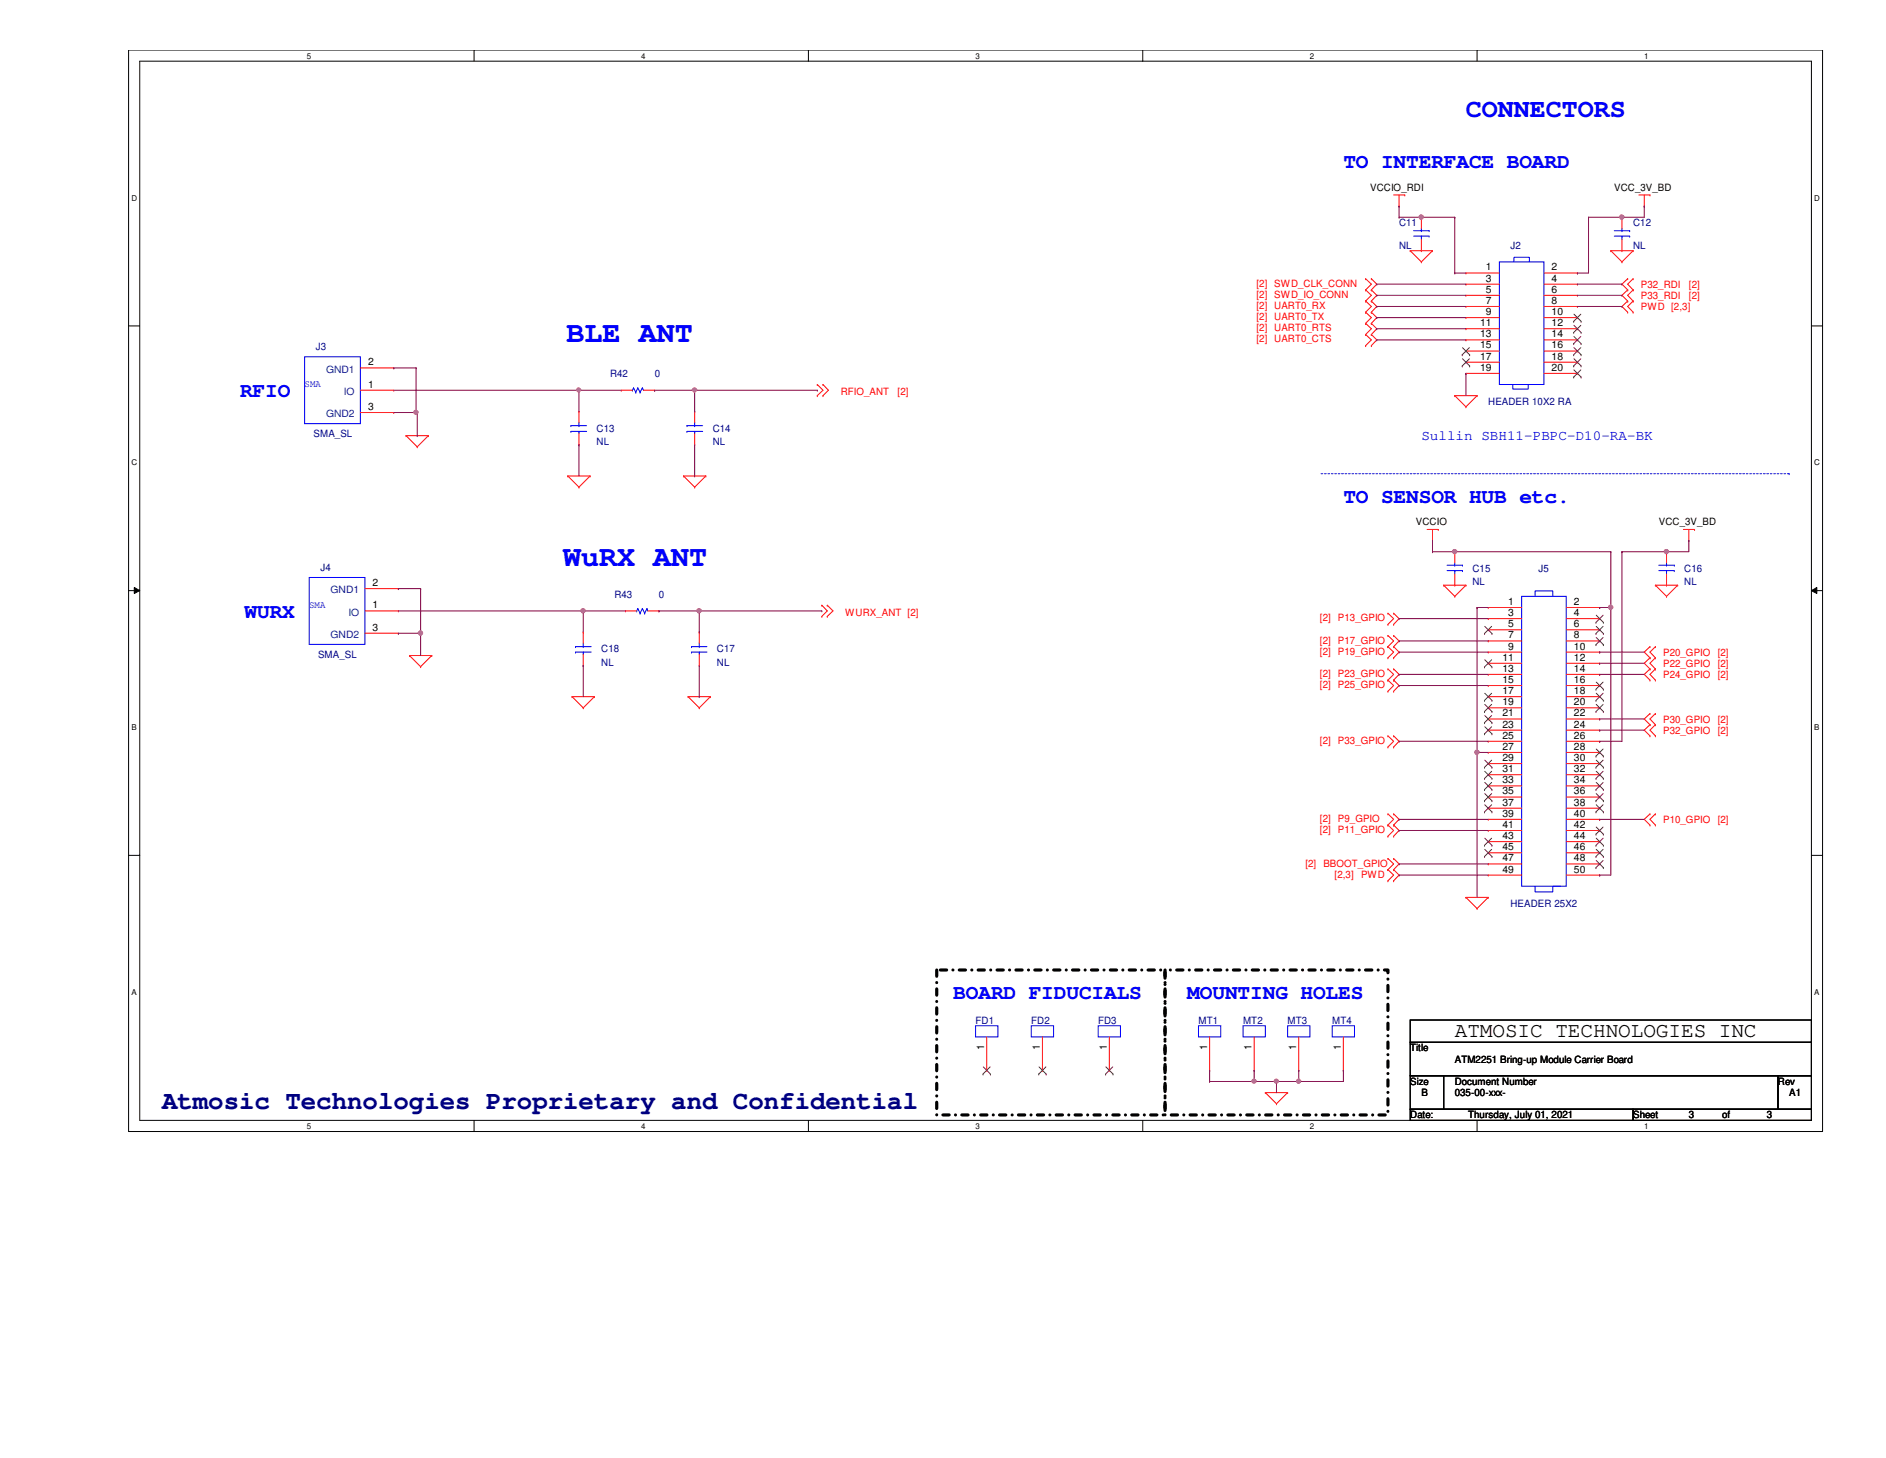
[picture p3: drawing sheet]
<svg xmlns="http://www.w3.org/2000/svg" width="279mm" height="216mm" viewBox="0 0 279 216" stroke-linecap="round" stroke-linejoin="round" font-family="sans-serif">
<path d="M19.1 7.4h250.9v160.2h-250.9zM20.7 9.1h247.7v156.8h-247.7z" fill="none" stroke="#000" stroke-width=".15"/>
<g fill="#fff">
<path d="M45.5 7.6h.6v1.3h-.6z"/>
<path d="M45.5 166.1h.6v1.3h-.6z"/>
</g>
<path d="M70.2 7.4v1.7M70.2 165.9v1.7" fill="none" stroke="#000" stroke-width=".15"/>
<g fill="#fff">
<path d="M95 7.6h.6v1.3h-.6z"/>
<path d="M95 166.1h.6v1.3h-.6z"/>
</g>
<path d="M119.8 7.4v1.7M119.8 165.9v1.7" fill="none" stroke="#000" stroke-width=".15"/>
<g fill="#fff">
<path d="M144.5 7.6h.6v1.3h-.6z"/>
<path d="M144.5 166.1h.6v1.3h-.6z"/>
</g>
<path d="M169.3 7.4v1.7M169.3 165.9v1.7" fill="none" stroke="#000" stroke-width=".15"/>
<g fill="#fff">
<path d="M194.1 7.6h.5v1.3h-.5z"/>
<path d="M194.1 166.1h.5v1.3h-.5z"/>
</g>
<path d="M218.8 7.4v1.7M218.8 165.9v1.7" fill="none" stroke="#000" stroke-width=".15"/>
<g fill="#fff">
<path d="M243.6 7.6h.6v1.3h-.6z"/>
<path d="M243.6 166.1h.6v1.3h-.6z"/>
<path d="M19.5 28.7h.8v1.3h-.8z"/>
<path d="M268.8 28.7h.8v1.3h-.8z"/>
<path d="M19.5 67.9h.8v1.3h-.8z"/>
<path d="M268.8 67.9h.8v1.3h-.8z"/>
</g>
<path d="M19.1 48.3h1.6M268.4 48.3h1.6" fill="none" stroke="#000" stroke-width=".15"/>
<g fill="#fff">
<path d="M19.5 107.1h.7v1.3h-.7z"/>
<path d="M268.8 107.1h.7v1.3h-.7z"/>
</g>
<path d="M19.1 87.5h1.6M19.9 87l.8 .5-.8 .4zM268.4 87.5l.8-.5v.9zM268.4 87.5h1.6" fill="none" stroke="#000" stroke-width=".15"/>
<path d="M19.9 87l.8 .5-.8 .4zM268.4 87.5l.8-.5v.9z" fill="#000"/>
<g fill="#fff">
<path d="M19.5 146.3h.7v1.3h-.7z"/>
<path d="M268.8 146.3h.7v1.3h-.7z"/>
</g>
<path d="M19.1 126.7h1.6M268.4 126.7h1.6M208.9 151h59.5v3.3h-59.5zM208.9 154.3h59.5v5h-59.5zM208.9 159.3h5v5h-5zM213.9 159.3h49.5v5h-49.5zM263.4 159.3h5v5h-5zM208.9 164.3h33v1.6h-33zM241.9 164.3h26.5v1.6h-26.5z" fill="none" stroke="#000" stroke-width=".15"/>
<path d="M195.7 70.1h69.3M265 70.1h.1" fill="none" stroke="#00f" stroke-width=".15" stroke-dasharray=".3 .3"/>
<path d="M138.8 143.6h33.8v21.5h-33.8zM172.6 143.6h33v21.5h-33z" fill="none" stroke="#000" stroke-width=".47" stroke-dasharray=".9 .9 0 .9"/>
<g fill="none" stroke="#f00" stroke-width=".15">
<path d="M206.5 28.9h1.6M207.3 30.5h.1M207.3 28.9v1.6M208.1 28.9h.1M208.9 37.1h.1M208.9 37.1h3.3M208.9 37.1l1.7 1.7M210.6 38.8h.1M210.6 32.2h.1M210.6 37.1h.1M210.6 32.2v1.6M210.6 35.5v1.6"/>
<path d="M212.2 37.1h.1M212.2 37.1l-1.6 1.7M238.6 37.1h.1M238.6 37.1h3.3M238.6 37.1l1.7 1.7M240.3 38.8h.1M240.3 32.2h.1M240.3 37.1h.1M240.3 32.2v1.6M240.3 35.5v1.6M241.9 37.1h.1M241.9 37.1l-1.6 1.7"/>
<path d="M242.8 28.9h1.6M243.6 30.5h.1M243.6 28.9v1.6M244.4 28.9h.1M53.4 57.8h4.9M53.4 54.5h4.9M58.3 57.8h.1M58.3 54.5h.1M92 57.8h.1M92 57.8h1.7M95.3 57.8h1.7M97 57.8h.1"/>
<path d="M121.1 56.9h.1M121.1 58.6h.1M121.1 56.9l.8 .9-.8 .8M121.9 56.9h.1M121.9 58.6h.1M121.9 56.9l.8 .9-.8 .8M202.3 41.3h.1M202.3 42.9h.1M202.3 44.6h.1M202.3 46.2h.1M202.3 47.9h.1M202.3 49.5h.1"/>
<path d="M202.3 51.2h.1M202.3 41.3l.9 .8-.9 .8M202.3 42.9l.9 .8-.9 .9M202.3 44.6l.9 .8-.9 .8M202.3 46.2l.9 .8-.9 .9M202.3 47.9l.9 .8-.9 .8M202.3 49.5l.9 .8-.9 .9M203.2 42.9h.1M203.2 41.3h.1M203.2 44.6h.1M203.2 46.2h.1M203.2 47.9h.1"/>
<path d="M203.2 49.5h.1M203.2 51.2h.1M203.2 46.2l.8 .8-.8 .9M203.2 41.3l.8 .8-.8 .8M203.2 42.9l.8 .8-.8 .9M203.2 44.6l.8 .8-.8 .8M203.2 47.9l.8 .8-.8 .8M203.2 49.5l.8 .8-.8 .9M215.5 58.6h.1M215.5 58.6h3.3M215.5 58.6l1.7 1.6M217.2 40.4h.1"/>
<path d="M217.2 42.1h.1M217.2 43.7h.1M217.2 45.4h.1M217.2 47h.1M217.2 48.7h.1M217.2 50.3h.1M217.2 52h.1M217.2 53.6h.1M217.2 55.3h.1M217.2 40.4h4.9M217.2 42.1h4.9M217.2 43.7h4.9"/>
<path d="M217.2 45.4h4.9M217.2 47h4.9M217.2 48.7h4.9M217.2 50.3h4.9M217.2 52h4.9M217.2 53.6h4.9M217.2 55.3h4.9M218.8 58.6h.1M218.8 58.6l-1.6 1.6M228.7 40.4h5M228.7 42.1h5M228.7 43.7h5"/>
<path d="M228.7 45.4h5M228.7 47h5M228.7 48.7h5M228.7 50.3h5M228.7 52h5M228.7 53.6h5M228.7 55.3h5M233.7 40.4h.1M233.7 42.1h.1M233.7 43.7h.1M233.7 45.4h.1M233.7 47h.1"/>
<path d="M233.7 48.7h.1M233.7 50.3h.1M233.7 52h.1M233.7 53.6h.1M233.7 55.3h.1M241.1 44.6h.1M241.1 46.2h.1M241.1 42.9h.1M241.1 41.3h.1M241.1 44.6l-.8 .8 .8 .8M241.1 42.9l-.8 .8 .8 .9M241.1 41.3l-.8 .8 .8 .8"/>
<path d="M241.9 46.2h.1M241.9 44.6h.1M241.9 42.9h.1M241.9 41.3h.1M241.9 44.6l-.8 .8 .8 .8M241.9 42.9l-.8 .8 .8 .9M241.9 41.3l-.8 .8 .8 .8M53.4 61.1h4.9M58.3 61.1h.1M60.2 64.5h.1M60.2 64.5h3.3M60.2 64.5l1.6 1.7"/>
<path d="M61.8 66.2h.1M63.5 64.5h.1M63.5 64.5l-1.7 1.7M84.1 70.5h.1M84.1 70.5h3.3M84.1 70.5l1.7 1.6M85.8 72.1h.1M85.8 65.9h.1M85.8 60.9h.1M85.8 60.9v1.7M85.8 64.2v1.7M87.4 70.5h.1"/>
<path d="M87.4 70.5l-1.6 1.6M101.3 70.5h.1M101.3 70.5h3.3M101.3 70.5l1.6 1.6M102.9 72.1h.1M102.9 65.9h.1M102.9 60.9h.1M102.9 60.9v1.7M102.9 64.2v1.7M104.6 70.5h.1M104.6 70.5l-1.7 1.6M211.4 78.4h1.7"/>
<path d="M212.2 78.4v1.7M213.1 78.4h.1M217.2 60.2h.1M249.4 78.4h1.6M250.2 78.4v1.7M251 78.4h.1M54.1 90.5h4.9M54.1 87.2h4.9M54.1 93.8h4.9M59 90.5h.1M59 87.2h.1M59 93.8h.1"/>
<path d="M60.7 97.1h.1M60.7 97.1h3.3M60.7 97.1l1.6 1.6M62.3 98.7h.1M64 97.1h.1M64 97.1l-1.7 1.6M86.4 98.6h.1M86.4 93.6h.1M86.4 93.6v1.6M86.4 96.9v1.7M92.7 90.5h.1M92.7 90.5h1.6"/>
<path d="M96 90.5h1.6M97.6 90.5h.1M103.6 98.6h.1M103.6 93.6h.1M103.6 93.6v1.6M103.6 96.9v1.7M121.8 89.6h.1M121.8 91.3h.1M121.8 89.6l.8 .9-.8 .8M122.6 89.6h.1M122.6 91.3h.1M122.6 89.6l.8 .9-.8 .8"/>
<path d="M205.6 95.8h.1M205.6 97.4h.1M205.6 94.1h.1M205.6 90.8h.1M205.6 92.5h.1M205.6 99.1h.1M205.6 95.8l.9 .8-.9 .8M205.6 94.1l.9 .8-.9 .9M205.6 90.8l.9 .8-.9 .9M205.6 99.1l.9 .8-.9 .8M206.5 97.4h.1M206.5 95.8h.1"/>
<path d="M206.5 94.1h.1M206.5 92.5h.1M206.5 90.8h.1M206.5 99.1h.1M206.5 95.8l.8 .8-.8 .8M206.5 94.1l.8 .8-.8 .9M206.5 90.8l.8 .8-.8 .9M206.5 99.1l.8 .8-.8 .8M212.2 80.1h.1M213.9 86.7h.1M213.9 86.7h3.3M213.9 86.7l1.6 1.6"/>
<path d="M215.5 88.3h.1M215.5 81.7h.1M215.5 86.7h.1M215.5 81.7v1.7M215.5 85v1.7M217.2 86.7h.1M217.2 86.7l-1.7 1.6M220.5 90h.1M220.5 91.6h.1M220.5 93.3h.1M220.5 94.9h.1M220.5 96.6h.1"/>
<path d="M220.5 98.2h.1M220.5 99.9h.1M220.5 90h4.9M220.5 91.6h4.9M220.5 93.3h4.9M220.5 94.9h4.9M220.5 96.6h4.9M220.5 98.2h4.9M220.5 99.9h4.9M232 90h5M232 91.6h5M232 93.3h5"/>
<path d="M232 94.9h5M232 96.6h5M232 98.2h5M232 99.9h5M237 90h.1M237 91.6h.1M237 93.3h.1M237 94.9h.1M237 96.6h.1M237 98.2h.1M237 99.9h.1M244.4 99.1h.1"/>
<path d="M244.4 97.4h.1M244.4 95.8h.1M244.4 99.1l-.8 .8 .8 .8M244.4 97.4l-.8 .8 .8 .9M244.4 95.8l-.8 .8 .8 .8M245.2 86.7h.1M245.2 99.1h.1M245.2 97.4h.1M245.2 95.8h.1M245.2 86.7h3.3M245.2 86.7l1.7 1.6M245.2 99.1l-.8 .8 .8 .8"/>
<path d="M245.2 97.4l-.8 .8 .8 .9M245.2 95.8l-.8 .8 .8 .8M246.9 88.3h.1M246.9 81.7h.1M246.9 86.7h.1M246.9 81.7v1.7M246.9 85v1.7M248.5 86.7h.1M248.5 86.7l-1.6 1.6M250.2 80.1h.1M84.8 103.2h.1M84.8 103.2h3.3"/>
<path d="M84.8 103.2l1.6 1.6M86.4 104.8h.1M88.1 103.2h.1M88.1 103.2l-1.7 1.6M101.9 103.2h.1M101.9 103.2h3.3M101.9 103.2l1.7 1.6M103.6 104.8h.1M105.2 103.2h.1M105.2 103.2l-1.6 1.6M205.6 109h.1M205.6 110.6h.1"/>
<path d="M205.6 100.7h.1M205.6 102.4h.1M205.6 109l.9 .8-.9 .8M205.6 100.7l.9 .8-.9 .9M206.5 110.6h.1M206.5 109h.1M206.5 102.4h.1M206.5 100.7h.1M206.5 109l.8 .8-.8 .8M206.5 100.7l.8 .8-.8 .9M220.5 101.5h.1M220.5 103.2h.1"/>
<path d="M220.5 104.8h.1M220.5 106.5h.1M220.5 108.1h.1M220.5 109.8h.1M220.5 111.4h.1M220.5 113.1h.1M220.5 114.7h.1M220.5 116.4h.1M220.5 118h.1M220.5 119.7h.1M220.5 103.2h4.9M220.5 101.5h4.9"/>
<path d="M220.5 104.8h4.9M220.5 106.5h4.9M220.5 108.1h4.9M220.5 109.8h4.9M220.5 111.4h4.9M220.5 113.1h4.9M220.5 114.7h4.9M220.5 116.4h4.9M220.5 118h4.9M220.5 119.7h4.9M232 103.2h5M232 101.5h5"/>
<path d="M232 104.8h5M232 106.5h5M232 108.1h5M232 109.8h5M232 111.4h5M232 113.1h5M232 114.7h5M232 116.4h5M232 118h5M232 119.7h5M237 101.5h.1M237 103.2h.1"/>
<path d="M237 104.8h.1M237 106.5h.1M237 108.1h.1M237 109.8h.1M237 111.4h.1M237 113.1h.1M237 114.7h.1M237 116.4h.1M237 118h.1M237 119.7h.1M244.4 107.3h.1M244.4 109h.1"/>
<path d="M244.4 105.7h.1M244.4 100.7h.1M244.4 107.3l-.8 .8 .8 .9M244.4 105.7l-.8 .8 .8 .8M245.2 109h.1M245.2 107.3h.1M245.2 105.7h.1M245.2 100.7h.1M245.2 107.3l-.8 .8 .8 .9M245.2 105.7l-.8 .8 .8 .8M205.6 128.8h.1M205.6 130.4h.1"/>
<path d="M205.6 127.1h.1M205.6 122.2h.1M205.6 123.8h.1M205.6 120.5h.1M205.6 128.8l.9 .8-.9 .8M205.6 127.1l.9 .8-.9 .9M205.6 122.2l.9 .8-.9 .8M205.6 120.5l.9 .8-.9 .9M206.5 130.4h.1M206.5 128.8h.1M206.5 127.1h.1M206.5 123.8h.1"/>
<path d="M206.5 122.2h.1M206.5 120.5h.1M206.5 122.2l.8 .8-.8 .8M206.5 128.8l.8 .8-.8 .8M206.5 127.1l.8 .8-.8 .9M206.5 120.5l.8 .8-.8 .9M217.2 132.9h.1M217.2 132.9h3.3M217.2 132.9l1.6 1.6M218.8 134.5h.1M220.5 132.9h.1M220.5 121.3h.1"/>
<path d="M220.5 123h.1M220.5 124.6h.1M220.5 126.3h.1M220.5 127.9h.1M220.5 129.6h.1M220.5 132.9l-1.7 1.6M220.5 121.3h4.9M220.5 123h4.9M220.5 124.6h4.9M220.5 126.3h4.9M220.5 127.9h4.9M220.5 129.6h4.9"/>
<path d="M232 121.3h5M232 123h5M232 124.6h5M232 126.3h5M232 127.9h5M232 129.6h5M237 121.3h.1M237 123h.1M237 124.6h.1M237 126.3h.1M237 127.9h.1M237 129.6h.1"/>
<path d="M244.4 120.5h.1M244.4 122.2h.1M244.4 120.5l-.8 .8 .8 .9M245.2 122.2h.1M245.2 120.5h.1M245.2 120.5l-.8 .8 .8 .9M146.2 158.5h.1M146.2 153.5v5M154.4 158.5h.1M154.4 153.5v5M164.3 158.5h.1M164.3 153.5v5"/>
<path d="M179.2 158.5h.1M179.2 153.5v5M185.8 158.5h.1M185.8 153.5v5M192.4 158.5h.1M192.4 153.5v5M199 158.5h.1M199 153.5v5M187.5 161.8h.1M187.5 161.8h3.3M187.5 161.8l1.6 1.6M189.1 163.4h.1"/>
<path d="M190.8 161.8h.1M190.8 161.8l-1.7 1.6"/>
</g>
<g fill="none" stroke="#00f" stroke-width=".15">
<path d="M209.4 35h2.3M209.4 34.2h2.3M210.6 34.2h.1M210.6 35h.1M210.6 33.8v.4M210.6 35v.5M211.7 35h.1M211.7 34.2h.1M222.1 38.8h6.6v18.1h-6.6zM224.3 38.8v-.7h2.3v.7M239.1 35h2.3M239.1 34.2h2.3"/>
<path d="M240.3 34.2h.1M240.3 35h.1M240.3 33.8v.4M240.3 35v.5M241.4 35h.1M241.4 34.2h.1M45.1 52.8h8.3v9.9h-8.3zM93.7 57.8h.1M93.9 57.4h.1M93.9 57.4l.3 .7M93.9 57.4l-.2 .4M94.2 58.1h.1"/>
<path d="M94.5 57.4h.1M94.5 57.4l.3 .7M94.5 57.4l-.3 .7M94.8 58.1h.1M95.2 57.4h.1M95.2 57.4l.1 .4M95.2 57.4l-.4 .7M224.1 56.9v.7h2.3v-.7M84.6 63h.1M84.6 63.9h.1M84.6 63h2.3M84.6 63.9h2.3"/>
<path d="M85.8 63.9h.1M85.8 63h.1M85.8 62.6v.4M85.8 63.9v.3M101.8 63h.1M101.8 63.9h.1M101.8 63h2.3M101.8 63.9h2.3M102.9 63.9h.1M102.9 63h.1M102.9 62.6v.4M102.9 63.9v.3"/>
<path d="M45.8 85.5h8.3v9.9h-8.3zM85.3 95.8h.1M85.3 96.6h.1M85.3 95.8h2.3M85.3 96.6h2.3M86.4 96.6h.1M86.4 95.8h.1M86.4 95.2v.6M86.4 96.6v.3M94.3 90.5h.1M94.5 90.1h.1M94.5 90.1l.3 .7"/>
<path d="M94.5 90.1l-.2 .4M94.8 90.8h.1M95.2 90.1h.1M95.2 90.1l.3 .7M95.2 90.1l-.4 .7M95.5 90.8h.1M95.8 90.1h.1M95.8 90.1l.2 .4M95.8 90.1l-.3 .7M102.4 95.8h.1M102.4 96.6h.1M102.4 95.8h2.3"/>
<path d="M102.4 96.6h2.3M103.6 96.6h.1M103.6 95.8h.1M103.6 95.2v.6M103.6 96.6v.3M214.4 84.5h2.3M214.4 83.7h2.3M215.5 83.7h.1M215.5 84.5h.1M215.5 83.4v.3M215.5 84.5v.5M216.7 84.5h.1"/>
<path d="M216.7 83.7h.1M225.4 88.3h6.6v42.9h-6.6zM227.4 88.3v-.8h2.6v.8M245.7 84.5h2.3M245.7 83.7h2.3M246.9 83.7h.1M246.9 84.5h.1M246.9 83.4v.3M246.9 84.5v.5M248 84.5h.1M248 83.7h.1M227.4 131.2v.9h2.6v-.9h1.2"/>
<path d="M144.5 151.9h3.3v1.6h-3.3zM152.8 151.9h3.3v1.6h-3.3zM162.7 151.9h3.3v1.6h-3.3zM177.5 151.9h3.3v1.6h-3.3zM184.2 151.9h3.3v1.6h-3.3zM190.8 151.9h3.3v1.6h-3.3zM197.4 151.9h3.3v1.6h-3.3z"/>
</g>
<g fill="none" stroke="#804000" stroke-width=".15">
<path d="M216.6 52.5h.1M216.6 54.2h.1M216.7 51.5l1 1M216.7 53.1l1 1.1M217.7 51.5l-1.1 1M217.7 53.1l-1.1 1.1M217.7 52.5h.1M217.7 54.2h.1M233.1 47.6h.1M233.1 49.2h.1M233.1 50.9h.1M233.1 52.5h.1"/>
<path d="M233.1 54.2h.1M233.1 55.8h.1M233.2 46.5l1 1.1M233.2 48.2l1 1M233.2 49.8l1 1.1M233.2 51.5l1 1M233.2 53.1l1 1.1M233.2 54.8l1 1M234.2 46.5l-1.1 1.1M234.2 48.2l-1.1 1M234.2 49.8l-1.1 1.1M234.2 51.5l-1.1 1"/>
<path d="M234.2 53.1l-1.1 1.1M234.2 54.8l-1.1 1M234.2 47.6h.1M234.2 49.2h.1M234.2 50.9h.1M234.2 52.5h.1M234.2 54.2h.1M234.2 55.8h.1M219.9 93.8h.1M219.9 98.8h.1M220 92.8l1 1M220 97.7l1 1.1"/>
<path d="M221 92.8l-1.1 1M221 97.7l-1.1 1.1M221 93.8h.1M221 98.8h.1M236.4 92.2h.1M236.4 93.8h.1M236.4 95.5h.1M236.5 91.1l1 1.1M236.5 92.8l1 1M236.5 94.4l1 1.1M237.5 91.1l-1.1 1.1M237.5 92.8l-1.1 1"/>
<path d="M237.5 94.4l-1.1 1.1M237.5 92.2h.1M237.5 93.8h.1M237.5 95.5h.1M219.9 103.7h.1M219.9 105.4h.1M219.9 107h.1M219.9 108.7h.1M219.9 113.6h.1M219.9 115.3h.1M219.9 116.9h.1M219.9 118.6h.1"/>
<path d="M220 102.7l1 1M220 104.3l1 1.1M220 106l1 1M220 107.6l1 1.1M220 112.6l1 1M220 114.2l1 1.1M220 115.9l1 1M220 117.5l1 1.1M220 119.2l1 1M221 107.6l-1.1 1.1M221 117.5l-1.1 1.1M221 119.2l-1.1 1"/>
<path d="M221 102.7l-1.1 1M221 104.3l-1.1 1.1M221 106l-1.1 1M221 112.6l-1.1 1M221 114.2l-1.1 1.1M221 115.9l-1.1 1M221 103.7h.1M221 105.4h.1M221 107h.1M221 108.7h.1M221 113.6h.1M221 115.3h.1"/>
<path d="M221 116.9h.1M221 118.6h.1M236.4 102.1h.1M236.4 103.7h.1M236.4 105.4h.1M236.4 112h.1M236.4 113.6h.1M236.4 115.3h.1M236.4 116.9h.1M236.4 118.6h.1M236.5 101l1 1.1M236.5 102.7l1 1"/>
<path d="M236.5 104.3l1 1.1M236.5 110.9l1 1.1M236.5 112.6l1 1M236.5 114.2l1 1.1M236.5 115.9l1 1M236.5 117.5l1 1.1M236.5 119.2l1 1M237.5 101l-1.1 1.1M237.5 102.7l-1.1 1M237.5 104.3l-1.1 1.1M237.5 110.9l-1.1 1.1M237.5 112.6l-1.1 1"/>
<path d="M237.5 114.2l-1.1 1.1M237.5 115.9l-1.1 1M237.5 117.5l-1.1 1.1M237.5 119.2l-1.1 1M237.5 102.1h.1M237.5 103.7h.1M237.5 105.4h.1M237.5 112h.1M237.5 113.6h.1M237.5 115.3h.1M237.5 116.9h.1M237.5 118.6h.1"/>
<path d="M219.9 120.2h.1M219.9 125.2h.1M219.9 126.8h.1M220 124.1l1 1.1M220 125.8l1 1M221 124.1l-1.1 1.1M221 125.8l-1.1 1M221 120.2h.1M221 125.2h.1M221 126.8h.1M236.4 120.2h.1M236.4 123.5h.1"/>
<path d="M236.4 125.2h.1M236.4 126.8h.1M236.4 128.5h.1M236.5 122.5l1 1M236.5 124.1l1 1.1M236.5 125.8l1 1M236.5 127.4l1 1.1M237.5 122.5l-1.1 1M237.5 124.1l-1.1 1.1M237.5 125.8l-1.1 1M237.5 127.4l-1.1 1.1M237.5 120.2h.1"/>
<path d="M237.5 123.5h.1M237.5 125.2h.1M237.5 126.8h.1M237.5 128.5h.1M145.6 159h.1M145.7 158l1 1M146.7 158l-1.1 1M146.7 159h.1M153.9 159h.1M153.9 158l1.1 1M154.9 158l-1 1M155 159h.1"/>
<path d="M163.8 159h.1M163.8 158l1.1 1M164.8 158l-1 1M164.9 159h.1"/>
</g>
<path d="M58.3 54.5h.1M58.3 54.5h3.3M58.3 57.8h27.5M61.6 54.5h.1M61.6 54.5v6.6M85.8 57.8h.1M58.3 61.1h3.3M61.6 61.1h.1M61.8 64.5h.1M61.8 61.1v3.4" fill="none" stroke="#800040" stroke-width=".15"/>
<circle cx="85.7" cy="57.7" r=".3" fill="#f0f"/>
<circle cx="85.7" cy="57.7" r=".3" fill="none" stroke="#f0f" stroke-width=".15"/>
<path d="M207.3 30.5h.1M207.3 32.2h.1M207.3 30.5v1.7M207.3 32.2h3.3M243.6 30.5h.1M243.6 30.5v1.7M102.9 70.5h.1M102.9 65.9v4.6" fill="none" stroke="#800040" stroke-width=".15"/>
<circle cx="210.5" cy="32.1" r=".32" fill="#f0f"/>
<circle cx="210.5" cy="32.1" r=".32" fill="none" stroke="#f0f" stroke-width=".15"/>
<path d="M210.6 32.2h.1M210.6 32.2h4.9M215.5 32.2h.1M215.5 32.2v8.2M235.3 32.2h.1M235.3 32.2h5" fill="none" stroke="#800040" stroke-width=".15"/>
<circle cx="240.3" cy="32.1" r=".32" fill="#f0f"/>
<circle cx="240.3" cy="32.1" r=".32" fill="none" stroke="#f0f" stroke-width=".15"/>
<g fill="none" stroke="#800040" stroke-width=".15">
<path d="M235.3 32.2h.1M235.3 32.2v8.2h-1.6M240.3 32.2h.1M240.3 32.2h3.3M215.5 40.4h.1M215.5 40.4h1.7M217.2 55.3h.1M217.2 55.3v3.3M233.7 40.4h.1M233.7 45.4h6.6M240.3 45.4h.1M212.2 80.1h.1"/>
<path d="M212.2 81.7h.1M212.2 80.1v1.6M212.2 81.7h3.3M250.2 80.1h.1M250.2 80.1v1.6"/>
</g>
<circle cx="215.5" cy="81.7" r=".32" fill="#f0f"/>
<circle cx="215.5" cy="81.7" r=".32" fill="none" stroke="#f0f" stroke-width=".15"/>
<path d="M215.5 81.7h.1M215.5 81.7h23.1M238.6 81.7h.1M238.6 81.7v8.3" fill="none" stroke="#800040" stroke-width=".15"/>
<circle cx="238.6" cy="89.9" r=".32" fill="#f0f"/>
<circle cx="238.6" cy="89.9" r=".32" fill="none" stroke="#f0f" stroke-width=".15"/>
<path d="M240.3 81.7h.1M240.3 81.7v28.1M240.3 81.7h6.6" fill="none" stroke="#800040" stroke-width=".15"/>
<circle cx="246.9" cy="81.7" r=".32" fill="#f0f"/>
<circle cx="246.9" cy="81.7" r=".32" fill="none" stroke="#f0f" stroke-width=".15"/>
<path d="M218.8 90h.1M218.8 90h1.7M218.8 90v42.9M237 90h.1M237 90h1.6M238.6 90h.1M238.6 90v39.6M246.9 81.7h.1M246.9 81.7h3.3M218.8 111.4h.1M237 109.8h.1M237 109.8h3.3" fill="none" stroke="#800040" stroke-width=".15"/>
<circle cx="218.8" cy="111.4" r=".32" fill="#f0f"/>
<circle cx="218.8" cy="111.4" r=".32" fill="none" stroke="#f0f" stroke-width=".15"/>
<g fill="none" stroke="#800040" stroke-width=".15">
<path d="M218.8 111.4h.1M218.8 111.4h1.7M207.3 127.9h.1M207.3 129.6h.1M207.3 127.9h13.2M207.3 129.6h13.2M237 121.3h.1M237 129.6h.1M237 121.3h6.6M237 129.6h1.6M179.2 158.5h.1M179.2 158.5v1.6"/>
<path d="M185.8 158.5h.1M185.8 158.5v1.6h-6.6M192.4 158.5h.1M192.4 158.5v1.6M199 158.5h.1M199 158.5v1.6M179.2 160.1h.1"/>
</g>
<circle cx="185.8" cy="160.1" r=".31" fill="#f0f"/>
<circle cx="185.8" cy="160.1" r=".31" fill="none" stroke="#f0f" stroke-width=".15"/>
<path d="M185.8 160.1h.1M185.8 160.1h6.6M189.1 160.1h.1" fill="none" stroke="#800040" stroke-width=".15"/>
<circle cx="192.4" cy="160.1" r=".31" fill="#f0f"/>
<circle cx="192.4" cy="160.1" r=".31" fill="none" stroke="#f0f" stroke-width=".15"/>
<circle cx="189.1" cy="160.1" r=".31" fill="#f0f"/>
<circle cx="189.1" cy="160.1" r=".31" fill="none" stroke="#f0f" stroke-width=".15"/>
<path d="M121.1 57.8h.1M121.1 57.8h-18.2v3.1M102.9 60.9h.1M189.1 160.1h.1M189.1 160.1v1.7M192.4 160.1h.1M192.4 160.1h6.6" fill="none" stroke="#800040" stroke-width=".15"/>
<circle cx="102.9" cy="57.7" r=".31" fill="#f0f"/>
<circle cx="102.9" cy="57.7" r=".31" fill="none" stroke="#f0f" stroke-width=".15"/>
<path d="M85.8 57.8h.1M85.8 57.8h6.2M85.8 57.8v3.1M97 57.8h.1M97 57.8h5.9M85.8 65.9h.1M85.8 65.9v4.6M59 87.2h.1M59 87.2h3.3M62.3 87.2h.1M62.3 87.2v6.6" fill="none" stroke="#800040" stroke-width=".15"/>
<circle cx="62.3" cy="93.7" r=".32" fill="#f0f"/>
<circle cx="62.3" cy="93.7" r=".32" fill="none" stroke="#f0f" stroke-width=".15"/>
<path d="M59 90.5h27.4M86.4 90.5h.1" fill="none" stroke="#800040" stroke-width=".15"/>
<circle cx="86.4" cy="90.4" r=".32" fill="#f0f"/>
<circle cx="86.4" cy="90.4" r=".32" fill="none" stroke="#f0f" stroke-width=".15"/>
<path d="M86.4 90.5h.1M86.4 90.5h6.3M86.4 90.5v3.1M97.6 90.5h.1M97.6 90.5h24.2M121.8 90.5h.1" fill="none" stroke="#800040" stroke-width=".15"/>
<circle cx="103.6" cy="90.4" r=".32" fill="#f0f"/>
<circle cx="103.6" cy="90.4" r=".32" fill="none" stroke="#f0f" stroke-width=".15"/>
<g fill="none" stroke="#800040" stroke-width=".15">
<path d="M204 42.1h.1M204 43.7h.1M204 45.4h.1M204 47h.1M204 48.7h.1M204 50.3h.1M204 43.7h13.2M204 42.1h13.2M204 45.4h13.2M204 47h13.2M204 48.7h13.2M204 50.3h13.2"/>
<path d="M233.7 43.7h6.6M233.7 42.1h6.6M240.3 43.7h.1M240.3 42.1h.1M61.6 61.1h.2M61.8 61.1h.1M59 93.8h.1M59 93.8h3.3M62.3 93.8h.1M62.3 93.8v3.3M86.4 98.6h.1M86.4 98.6v4.6"/>
<path d="M103.6 93.6h.1M103.6 90.5v3.1M103.6 98.6v4.6M207.3 96.6h.1M207.3 94.9h.1M207.3 91.6h.1M207.3 99.9h.1M207.3 96.6h13.2M207.3 94.9h13.2M207.3 91.6h13.2M207.3 99.9h13.2M237 99.9h.1"/>
<path d="M237 98.2h.1M237 96.6h.1M237 96.6h6.6M237 99.9h6.6M237 98.2h6.6M103.6 103.2h.1M207.3 109.8h.1M207.3 101.5h.1M207.3 109.8h13.2M207.3 101.5h13.2M237 108.1h.1M237 106.5h.1"/>
<path d="M237 108.1h6.6M237 106.5h6.6M207.3 123h.1M207.3 121.3h.1M207.3 123h13.2M207.3 121.3h13.2"/>
</g>
<circle cx="61.6" cy="61" r=".31" fill="#f0f"/>
<circle cx="61.6" cy="61" r=".31" fill="none" stroke="#f0f" stroke-width=".15"/>
<circle cx="85.7" cy="57.7" r=".3" fill="#f0f"/>
<circle cx="85.7" cy="57.7" r=".3" fill="none" stroke="#f0f" stroke-width=".15"/>
<circle cx="210.5" cy="32.1" r=".32" fill="#f0f"/>
<circle cx="210.5" cy="32.1" r=".32" fill="none" stroke="#f0f" stroke-width=".15"/>
<circle cx="240.3" cy="32.1" r=".32" fill="#f0f"/>
<circle cx="240.3" cy="32.1" r=".32" fill="none" stroke="#f0f" stroke-width=".15"/>
<circle cx="215.5" cy="81.7" r=".32" fill="#f0f"/>
<circle cx="215.5" cy="81.7" r=".32" fill="none" stroke="#f0f" stroke-width=".15"/>
<circle cx="238.6" cy="89.9" r=".32" fill="#f0f"/>
<circle cx="238.6" cy="89.9" r=".32" fill="none" stroke="#f0f" stroke-width=".15"/>
<circle cx="246.9" cy="81.7" r=".32" fill="#f0f"/>
<circle cx="246.9" cy="81.7" r=".32" fill="none" stroke="#f0f" stroke-width=".15"/>
<circle cx="218.8" cy="111.4" r=".32" fill="#f0f"/>
<circle cx="218.8" cy="111.4" r=".32" fill="none" stroke="#f0f" stroke-width=".15"/>
<circle cx="185.8" cy="160.1" r=".31" fill="#f0f"/>
<circle cx="185.8" cy="160.1" r=".31" fill="none" stroke="#f0f" stroke-width=".15"/>
<circle cx="192.4" cy="160.1" r=".31" fill="#f0f"/>
<circle cx="192.4" cy="160.1" r=".31" fill="none" stroke="#f0f" stroke-width=".15"/>
<circle cx="189.1" cy="160.1" r=".31" fill="#f0f"/>
<circle cx="189.1" cy="160.1" r=".31" fill="none" stroke="#f0f" stroke-width=".15"/>
<circle cx="102.9" cy="57.7" r=".31" fill="#f0f"/>
<circle cx="102.9" cy="57.7" r=".31" fill="none" stroke="#f0f" stroke-width=".15"/>
<circle cx="62.3" cy="93.7" r=".32" fill="#f0f"/>
<circle cx="62.3" cy="93.7" r=".32" fill="none" stroke="#f0f" stroke-width=".15"/>
<circle cx="86.4" cy="90.4" r=".32" fill="#f0f"/>
<circle cx="86.4" cy="90.4" r=".32" fill="none" stroke="#f0f" stroke-width=".15"/>
<circle cx="103.6" cy="90.4" r=".32" fill="#f0f"/>
<circle cx="103.6" cy="90.4" r=".32" fill="none" stroke="#f0f" stroke-width=".15"/>
<circle cx="61.6" cy="61" r=".31" fill="#f0f"/>
<circle cx="61.6" cy="61" r=".31" fill="none" stroke="#f0f" stroke-width=".15"/>
<g font-size="4.4" fill="#00f">
<text x="83.9" y="50.6">BLE ANT</text>
<text x="83.4" y="83.8">WuRX ANT</text>
</g>
<text font-size="3.9" fill="#00f" x="217.2" y="17.3">CONNECTORS</text>
<text font-size="3.9" fill="#000080" x="24" y="164.3">Atmosic Technologies Proprietary and Confidential</text>
<g font-size="3.1" fill="#00f">
<text x="199" y="24.9">TO INTERFACE BOARD</text>
<text x="35.6" y="58.8">RFIO</text>
<text x="199" y="74.4">TO SENSOR HUB etc.</text>
<text x="36.2" y="91.4">WURX</text>
<text x="141.2" y="147.9">BOARD FIDUCIALS</text>
<text x="175.9" y="147.9">MOUNTING HOLES</text>
</g>
<text font-size="3.1" x="215.5" y="153.5">ATMOSIC TECHNOLOGIES INC</text>
<text font-size="2.1" fill="#00f" x="210.6" y="65.2">Sullin SBH11-PBPC-D10-RA-BK</text>
<g font-size="1.5">
<text x="203" y="28.2">VCCIO_RDI</text>
<text x="239.1" y="28.2">VCC_3V_BD</text>
<text x="220.1" y="40">1</text>
<text x="220.1" y="41.7">3</text>
<text x="229.9" y="40">2</text>
<text x="229.9" y="41.7">4</text>
<text x="220.1" y="43.3">5</text>
<text x="220.1" y="45">7</text>
<text x="220.1" y="46.7">9</text>
<text x="229.9" y="43.3">6</text>
<text x="229.9" y="45">8</text>
<text x="229.9" y="46.7">10</text>
<text x="219.3" y="48.3">11</text>
<text x="219.3" y="50">13</text>
<text x="219.3" y="51.6">15</text>
<text x="219.3" y="53.3">17</text>
<text x="229.9" y="48.3">12</text>
<text x="229.9" y="50">14</text>
<text x="229.9" y="51.6">16</text>
<text x="229.9" y="53.3">18</text>
<text x="54.5" y="57.4">1</text>
<text x="54.5" y="54.1">2</text>
<text x="219.3" y="54.9">19</text>
<text x="229.9" y="54.9">20</text>
<text x="54.5" y="60.7">3</text>
<text x="209.8" y="77.8">VCCIO</text>
<text x="245.7" y="77.8">VCC_3V_BD</text>
<text x="55.2" y="86.8">2</text>
<text x="223.4" y="89.6">1</text>
<text x="233.2" y="89.6">2</text>
<text x="55.2" y="90.1">1</text>
<text x="55.2" y="93.4">3</text>
<text x="223.4" y="91.2">3</text>
<text x="223.4" y="92.9">5</text>
<text x="223.4" y="94.5">7</text>
<text x="233.2" y="91.2">4</text>
<text x="233.2" y="92.9">6</text>
<text x="233.2" y="94.5">8</text>
<text x="222.6" y="97.8">11</text>
<text x="222.6" y="99.5">13</text>
<text x="222.6" y="101.1">15</text>
<text x="223.4" y="96.2">9</text>
<text x="233.2" y="96.2">10</text>
<text x="233.2" y="97.8">12</text>
<text x="233.2" y="99.5">14</text>
<text x="233.2" y="101.1">16</text>
<text x="222.6" y="102.8">17</text>
<text x="222.6" y="104.4">19</text>
<text x="222.6" y="106.1">21</text>
<text x="222.6" y="107.7">23</text>
<text x="233.2" y="102.8">18</text>
<text x="233.2" y="104.4">20</text>
<text x="233.2" y="106.1">22</text>
<text x="233.2" y="107.7">24</text>
<text x="222.6" y="109.4">25</text>
<text x="222.6" y="111">27</text>
<text x="222.6" y="112.7">29</text>
<text x="233.2" y="109.4">26</text>
<text x="233.2" y="111">28</text>
<text x="233.2" y="112.7">30</text>
<text x="222.6" y="114.3">31</text>
<text x="222.6" y="116">33</text>
<text x="222.6" y="117.6">35</text>
<text x="222.6" y="119.3">37</text>
<text x="233.2" y="114.3">32</text>
<text x="233.2" y="116">34</text>
<text x="233.2" y="117.6">36</text>
<text x="233.2" y="119.3">38</text>
<text x="222.6" y="120.9">39</text>
<text x="222.6" y="122.6">41</text>
<text x="222.6" y="124.2">43</text>
<text x="222.6" y="125.9">45</text>
<text x="233.2" y="120.9">40</text>
<text x="233.2" y="122.6">42</text>
<text x="233.2" y="124.2">44</text>
<text x="233.2" y="125.9">46</text>
<text x="222.6" y="127.5">47</text>
<text x="222.6" y="129.2">49</text>
<text x="233.2" y="127.5">48</text>
<text x="233.2" y="129.2">50</text>
<text x="145.8" y="155.5" transform="rotate(-90 145.8 155.5)">1</text>
<text x="154.1" y="155.5" transform="rotate(-90 154.1 155.5)">1</text>
<text x="164" y="155.5" transform="rotate(-90 164 155.5)">1</text>
<text x="178.8" y="155.5" transform="rotate(-90 178.8 155.5)">1</text>
<text x="185.4" y="155.5" transform="rotate(-90 185.4 155.5)">1</text>
<text x="192" y="155.5" transform="rotate(-90 192 155.5)">1</text>
<text x="198.6" y="155.5" transform="rotate(-90 198.6 155.5)">1</text>
<text x="208.9" y="155.7">Title</text>
<text x="208.9" y="160.7">Size</text>
<text x="215.5" y="160.7">Document Number</text>
<text x="215.5" y="157.4">ATM2251 Bring-up Module Carrier Board</text>
<text x="263.4" y="160.7">Rev</text>
<text x="208.9" y="165.6">Date:</text>
<text x="210.6" y="162.3">B</text>
<text x="215.5" y="162.3">035-00-xxx-</text>
<text x="217.5" y="165.6">Thursday, July 01, 2021</text>
<text x="241.9" y="165.6">Sheet</text>
<text x="250.2" y="165.6">3</text>
<text x="255.1" y="165.6">of</text>
<text x="261.7" y="165.6">3</text>
<text x="265" y="162.3">A1</text>
</g>
<g font-size="1.5" fill="#000080">
<text x="207.3" y="33.5">C11</text>
<text x="241.9" y="33.5">C12</text>
<text x="207.3" y="36.8">NL</text>
<text x="223.8" y="36.8">J2</text>
<text x="241.9" y="36.8">NL</text>
<text x="46.8" y="51.9">J3</text>
<text x="90.4" y="55.8">R42</text>
<text x="97" y="55.8">0</text>
<text x="220.5" y="59.9">HEADER 10X2 RA</text>
<text x="46.4" y="64.7">SMA_SL</text>
<text x="88.4" y="63.9">C13</text>
<text x="88.4" y="65.9">NL</text>
<text x="105.6" y="63.9">C14</text>
<text x="105.6" y="65.9">NL</text>
<text x="47.5" y="84.5">J4</text>
<text x="91" y="88.5">R43</text>
<text x="97.6" y="88.5">0</text>
<text x="218.1" y="84.7">C15</text>
<text x="218.1" y="86.7">NL</text>
<text x="227.9" y="84.7">J5</text>
<text x="249.5" y="84.7">C16</text>
<text x="249.5" y="86.7">NL</text>
<text x="47.1" y="97.4">SMA_SL</text>
<text x="89.1" y="96.6">C18</text>
<text x="89.1" y="98.6">NL</text>
<text x="106.2" y="96.6">C17</text>
<text x="106.2" y="98.6">NL</text>
<text x="223.8" y="134.2">HEADER 25X2</text>
<text x="144.5" y="151.6">FD1</text>
<text x="152.8" y="151.6">FD2</text>
<text x="162.7" y="151.6">FD3</text>
<text x="177.5" y="151.6">MT1</text>
<text x="184.1" y="151.6">MT2</text>
<text x="190.8" y="151.6">MT3</text>
<text x="197.4" y="151.6">MT4</text>
</g>
<g font-size="1.5" fill="#f00">
<text x="186.1" y="42.5">[2] SWD_CLK_CONN</text>
<text x="186.1" y="44.1">[2] SWD_IO_CONN</text>
<text x="186.1" y="45.8">[2] UART0_RX</text>
<text x="186.1" y="47.4">[2] UART0_TX</text>
<text x="243.1" y="45.9">PWD [2,3]</text>
<text x="243.1" y="44.3">P33_RDI</text>
<text x="243.1" y="42.6">P32_RDI</text>
<text x="250.2" y="44.3">[2]</text>
<text x="250.2" y="42.6">[2]</text>
<text x="186.1" y="49.1">[2] UART0_RTS</text>
<text x="186.1" y="50.7">[2] UART0_CTS</text>
<text x="124.5" y="58.5">RFIO_ANT</text>
<text x="133" y="58.5">[2]</text>
<text x="125.2" y="91.1">WURX_ANT [2]</text>
<text x="195.5" y="95.3">[2]</text>
<text x="195.5" y="92">[2]</text>
<text x="198.2" y="95.3">P17_GPIO</text>
<text x="198.2" y="92">P13_GPIO</text>
<text x="195.5" y="101.9">[2]</text>
<text x="195.5" y="96.9">[2]</text>
<text x="195.5" y="100.2">[2]</text>
<text x="198.2" y="101.9">P25_GPIO</text>
<text x="198.2" y="96.9">P19_GPIO</text>
<text x="198.2" y="100.2">P23_GPIO</text>
<text x="246.4" y="100.4">P24_GPIO</text>
<text x="246.4" y="98.8">P22_GPIO</text>
<text x="246.4" y="97.1">P20_GPIO</text>
<text x="254.5" y="100.4">[2]</text>
<text x="254.5" y="98.8">[2]</text>
<text x="254.5" y="97.1">[2]</text>
<text x="246.4" y="107">P30_GPIO</text>
<text x="254.5" y="107">[2]</text>
<text x="195.5" y="110.2">[2]</text>
<text x="198.2" y="110.2">P33_GPIO</text>
<text x="246.4" y="108.7">P32_GPIO</text>
<text x="254.5" y="108.7">[2]</text>
<text x="195.5" y="123.4">[2]</text>
<text x="195.5" y="121.7">[2]</text>
<text x="198.2" y="123.4">P11_GPIO</text>
<text x="198.2" y="121.7">P9_GPIO</text>
<text x="246.4" y="121.9">P10_GPIO</text>
<text x="254.5" y="121.9">[2]</text>
<text x="193.4" y="128.3">[2]</text>
<text x="196" y="128.3">BBOOT_GPIO</text>
<text x="197.7" y="130">[2,3]</text>
<text x="201.6" y="130">PWD</text>
</g>
<g font-size="1.5" fill="#00f">
<text x="45.1" y="57.4">SMA</text>
<text x="45.8" y="90">SMA</text>
</g>
<g font-size="1.5" fill="#004080">
<text x="48.3" y="55.2">GND1</text>
<text x="50.9" y="58.5">IO</text>
<text x="48.3" y="61.8">GND2</text>
<text x="49" y="87.8">GND1</text>
<text x="49" y="94.4">GND2</text>
<text x="51.6" y="91.1">IO</text>
</g>
<g font-size="1.2">
<text x="45.5" y="8.7">5</text>
<text x="95" y="8.7">4</text>
<text x="144.5" y="8.7">3</text>
<text x="194.1" y="8.7">2</text>
<text x="243.6" y="8.7">1</text>
<text x="19.5" y="29.7">D</text>
<text x="268.8" y="29.7">D</text>
<text x="19.5" y="68.9">C</text>
<text x="268.8" y="68.9">C</text>
<text x="19.5" y="108.1">B</text>
<text x="268.8" y="108.1">B</text>
<text x="19.5" y="147.3">A</text>
<text x="268.8" y="147.3">A</text>
<text x="45.5" y="167.2">5</text>
<text x="95" y="167.2">4</text>
<text x="144.5" y="167.2">3</text>
<text x="194.1" y="167.2">2</text>
<text x="243.6" y="167.2">1</text>
</g>
</svg>
